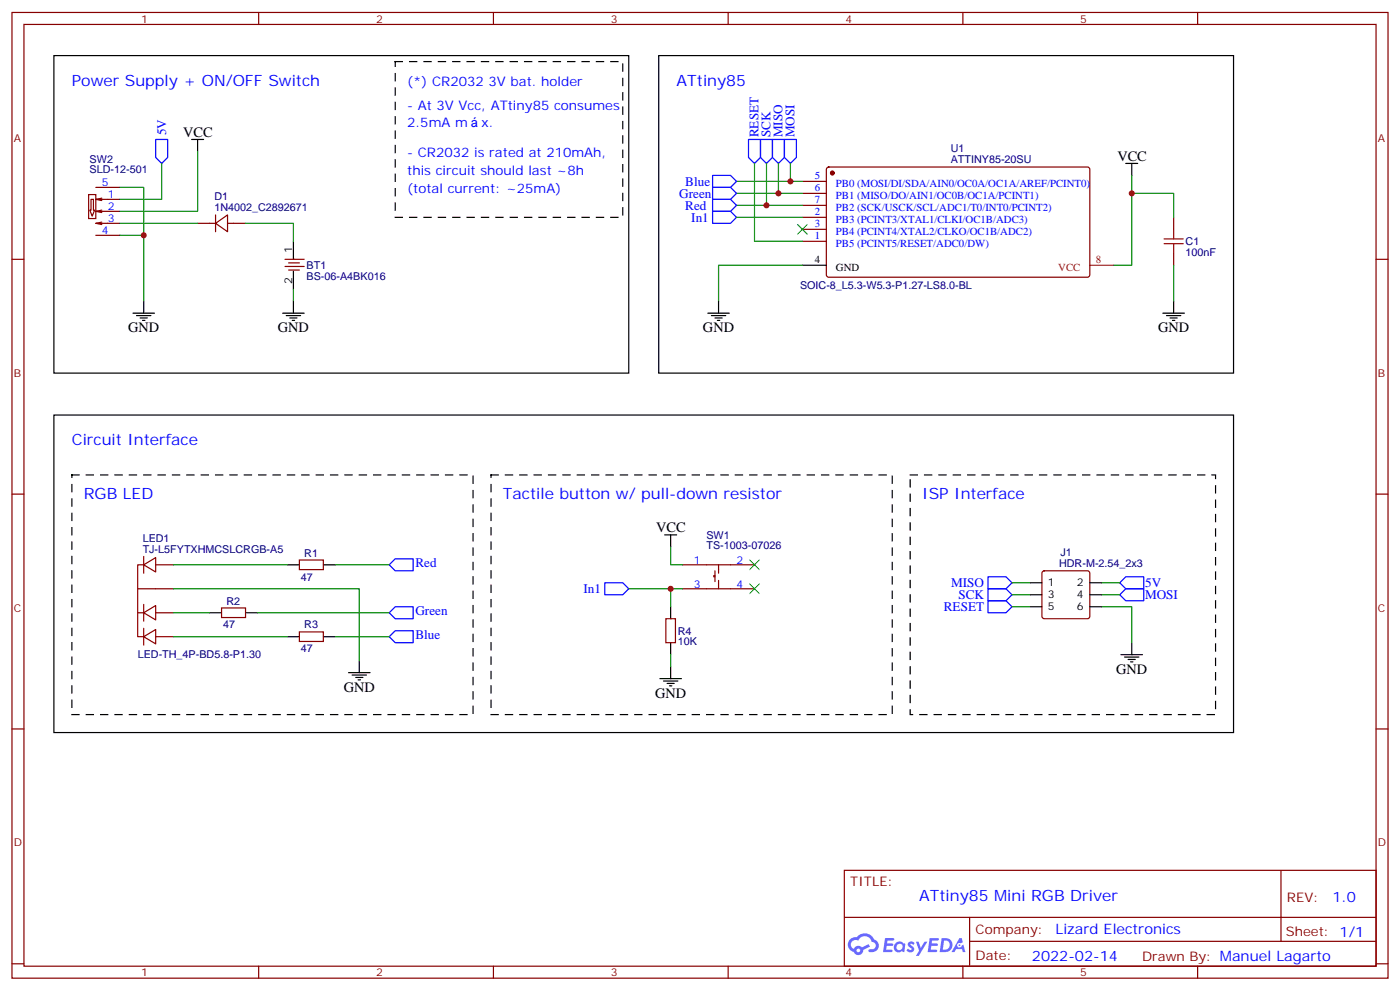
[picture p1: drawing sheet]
<svg xmlns="http://www.w3.org/2000/svg" width="412mm" height="292mm" viewBox="0 0 412 292" stroke-linecap="round" stroke-linejoin="round" font-family="sans-serif">
<g fill="none" stroke="#870000" stroke-width=".35">
<path d="M3.5 3.7h405.4v284.3h-405.4zM7.1 7.2h398.2v277.3h-398.2zM76.2 3.7v3.5M145.3 3.7v3.5M214.5 3.7v3.5M283.6 3.7v3.5M352.8 3.7v3.5M3.5 76.3h3.6M405.3 76.3h3.6M3.5 145.5h3.6M405.3 145.5h3.6M3.5 214.6h3.6"/>
<path d="M405.3 214.6h3.6M248.7 256.3h156.6v28.2h-156.6zM377.3 256.3v20.9M248.7 270.1h156.5M285.6 277.2h119.6M285.6 270.1v14.1M3.5 283.8h3.6M76.2 284.5v3.5M145.3 284.5v3.5M214.5 284.5v3.5M283.6 284.5v3.5M352.8 284.5v3.5"/>
<path d="M405.3 283.8h3.6"/>
</g>
<g fill="#5487ff">
<path d="M267.7 277.4a1.22 1.22 0 0 1 1.7 .3l-.4 .6a.47 .47 0 0 0-.3-.4 .47 .47 0 0 0-.5 .2l.1 .2a1.14 1.14 0 0 1 .8 1.7 1.14 1.14 0 0 1-1.9 0l-.2-.2 .5-.5 .7 .4a.29 .29 0 0 0 .3-.2 .29 .29 0 0 0-.2-.4 1.04 1.04 0 0 1-.6-1.7z"/>
<path d="M260.7 276.2h2.4l.3 .2-.2 .5h-1.8l-.1 .9h1.5l.3 .3-.3 .4h-1.6l-.2 1.1 1.7 .1 .2 .3-.2 .3h-2.6z"/>
<path d="M273.8 276.2h2.4l.3 .2-.1 .5h-1.8l-.2 .9h1.6l.3 .3-.4 .4h-1.6l-.1 1.1 1.7 .1 .2 .3-.2 .3h-2.6z"/>
<path d="M282.6 276.2h.7l.3 1.2-.6 .4a.69 .69 0 0 0-1 .2 .69 .69 0 0 0 .4 1 .69 .69 0 0 0 .9-.6l.5-.3 .6 2.2h-.8l-.2-.9h-1.8l-.5 .9h-.8z"/>
<path d="M269.8 277.3h.8l.6 1.8 1.1-1.8h.9l-2.6 4.2h-.8l.9-1.6z"/>
<path d="M277.4 276.2l-.6 4.1h1.3a2.11 2.11 0 0 0 2.5-2.1 2.11 2.11 0 0 0-2.5-2zM278.1 276.9a1.39 1.39 0 0 1 1.7 1.4 1.39 1.39 0 0 1-1.8 1.3h-.3z"/>
<path d="M263.7 277.8a1.54 1.54 0 0 0-.1 2.2 1.54 1.54 0 0 0 2.2 .1l.6 .2 .3-2.3-.2-.2h-.4a1.49 1.49 0 0 0-2.4 0zM264 278.8a.94 .94 0 0 1 1.8 0 .94 .94 0 0 1-1.8 0z"/>
<path d="M250.4 276.6a2.18 2.18 0 0 0 1.1 3.7 1.44 1.44 0 0 0 1.6 .9 1.44 1.44 0 0 0 1.2-1.5l2-1-.5-.7-1.9 .9a1.47 1.47 0 0 0-2.4 .5 1.39 1.39 0 0 1-.7-2 1.39 1.39 0 0 1 2-.4 2.12 2.12 0 0 1 2.2-1.3 2.12 2.12 0 0 1 1.9 1.6 1.14 1.14 0 0 1 1.1 1.5 1.14 1.14 0 0 1-1.7 .7 .43 .43 0 0 0-.5 .4 .43 .43 0 0 0 .4 .4 1.98 1.98 0 0 0 2.5-1.2 1.98 1.98 0 0 0-1.2-2.5 3.1 3.1 0 0 0-5.3-.7l-.9 .1zM252.3 279.9a.55 .55 0 0 1 1.1 0 .55 .55 0 0 1-1.1 0z"/>
<circle cx="282.6" cy="278.3" r=".26"/>
</g>
<circle cx="245.2" cy="50.9" r=".53" fill="#870000" stroke="#870000" stroke-width=".35"/>
<g fill="none" stroke="#870000" stroke-width=".35">
<path d="M26.1 57.3h2.1v7h-2.1zM26.8 58.7h.7v3.2h.4l-.7 1.7-.7-1.7h.3zM28.2 55.2h7.1M30 58.3l-1.8 .4M35.3 58.7h-7.1l1.8 .4M236.4 56.9h7M236.4 53.4h7M243.7 49.4l.4-.2h76.5l.4 .7v31.3l-.7 .4h-76.5l-.4-.7v-31zM28.2 69.3h7.1M30 61.9l-1.8 .3M30 65.4l-1.8 .4M35.3 62.2h-7.1l1.8 .4"/>
<path d="M35.3 65.8h-7.1l1.8 .3M58.2 65.8h5.3M63.5 65.8l3.5-2.5v4.9zM63.5 63.3v4.9M67 65.8h5.3M84 78.5h5.6M84 76.3h5.6M85 79.5h3.2M85 77.4h3.2M236.4 60.5h7M236.4 67.5h7M236.4 64h7"/>
<path d="M236.4 71h7M345.7 64v3.5M345.7 74.6v3.5M40.6 173.4h10.6M42.3 166.3l3.6-2.1v4.2zM42.3 166.3h-1.7v21.2h1.7M42.3 163.8v5M42.3 177.9v5M45.9 166.3h5.3M65.3 179h7v2.8h-7zM88.2 164.9h7v2.8h-7zM201.1 166.3h21.1"/>
<path d="M201.1 173.4h21.1M210.6 169.5h-.3v.3h.3M210.6 168.1v3.1M211.7 166.3v2.5M211.7 170.9v2.5M307.2 168.3l.4-.2h12.7l.5 .2 .2 .5v12.7l-.2 .5-.5 .2h-12.7l-.5-.3-.2-.4v-12.7zM40.6 180.4h1.7M42.3 187.5l3.6-2.2v4.3zM42.3 180.4l3.6-2.1v4.2zM42.3 185v4.9M45.9 180.4h5.3M45.9 187.5h5.3"/>
<path d="M88.2 186.1h7v2.8h-7zM196.1 182.2h2.9v7h-2.9z"/>
</g>
<path d="M321 78.1h7.1" fill="none" stroke="#f00" stroke-width=".35"/>
<g fill="none" stroke="#000" stroke-width=".35">
<path d="M15.9 16.4h169.3v93.5h-169.3zM194 16.4h169.4v93.5h-169.4zM56.4 41.1h3.6M58.2 41.1v3.5M331.6 48.1h3.5M333.4 48.1v3.5M86.4 71v5.3M86.4 79.9v5.3M236.4 78.1h7M39.2 92.2h6.3M40.2 92.9h4.2M41.3 93.6h2.1"/>
<path d="M42 94.3h.7M42.3 88.7v3.5M83.3 92.2h6.3M84.3 92.9h4.2M85.4 93.6h2.1M86.1 94.3h.7M86.4 88.7v3.5M208.5 92.2h6.3M209.5 92.9h4.3M210.6 93.6h2.1M211.3 94.3h.7M211.7 88.7v3.5"/>
<path d="M342.5 92.2h6.4M343.6 92.9h4.2M344.7 93.6h2.1M345.4 94.3h.7M345.7 88.7v3.5M15.9 122.2h347.5v93.5h-347.5zM195.8 157.5h3.5M197.6 157.5v3.5M84.7 166.3h3.5M95.2 166.3h3.6M197.6 178.6v3.6M303.4 171.6h3.5"/>
<path d="M303.4 175.1h3.5M303.4 178.6h3.5M321 171.6h3.6M321 175.1h3.6M321 178.6h3.6M61.7 180.4h3.6M72.3 180.4h3.5M84.7 187.5h3.5M95.2 187.5h3.6M102.7 198h6.3M103.7 198.8h4.2M104.8 199.5h2.1"/>
<path d="M105.8 194.5v3.5M194.4 199.8h6.3M197.6 189.2v3.6M197.6 196.3v3.5M330.2 192.8h6.3M331.3 193.5h4.2M332.3 194.2h2.1M333 194.9h.7M333.4 189.2v3.6M105.5 200.2h.7M195.4 200.5h4.3M196.5 201.2h2.1"/>
<path d="M197.2 201.9h.7"/>
</g>
<g fill="none" stroke="#008700" stroke-width=".35">
<path d="M35.3 55.2h7v33.5M47.6 48.1v10.6h-12.3M58.2 44.6v17.6h-22.9M217 53.4h19.4M217 56.9h19.4M222.2 48.1v22.9h14.2M225.8 48.1v12.4M229.3 48.1v8.8M232.8 48.1v5.3M333.4 51.6v26.5h-5.3M333.4 56.9h12.3v7.1M35.3 69.3h7"/>
<path d="M35.3 65.8h22.9M72.3 65.8h14.1v5.2M217 60.5h19.4M217 64h19.4M236.4 78.1h-24.7v10.6M345.7 78.1v10.6M86.4 85.2v3.5M51.2 173.4h54.6v21.1M51.2 166.3h33.5M98.8 166.3h15.9M185.2 173.4h12.4M197.6 161v5.3h3.5"/>
<path d="M201.1 173.4h-3.5v5.2M298.1 171.6h5.3M298.1 175.1h5.3M298.1 178.6h5.3M324.6 178.6h8.8v10.6M324.6 171.6h5.2M324.6 175.1h5.2M51.2 180.4h10.5M51.2 187.5h33.5M75.8 180.4h38.9M98.8 187.5h15.9M197.6 192.8v3.5"/>
</g>
<g fill="none" stroke="#00f" stroke-width=".35">
<path d="M45.9 41.1h3.5v5.3l-1.8 1.7-1.7-1.7zM209.9 51.6h5.3l1.8 1.8-1.8 1.8h-5.3zM209.9 55.2h5.3l1.8 1.7-1.8 1.8h-5.3zM209.9 58.7h5.3l1.8 1.8-1.8 1.7h-5.3zM220.5 41.1h3.5v5.3l-1.8 1.7-1.7-1.7zM224 41.1h3.5v5.3l-1.7 1.7-1.8-1.7zM227.5 41.1h3.6v5.3l-1.8 1.7-1.8-1.7zM231.1 41.1h3.5v5.3l-1.8 1.7-1.7-1.7zM209.9 62.2h5.3l1.8 1.8-1.8 1.8h-5.3zM114.7 166.3l1.7-1.8h5.3v3.6h-5.3zM178.2 171.6h5.2l1.8 1.8-1.8 1.7h-5.2zM291 169.8h5.3l1.8 1.8-1.8 1.8h-5.3z"/>
<path d="M291 173.4h5.3l1.8 1.7-1.8 1.8h-5.3zM291 176.9h5.3l1.8 1.7-1.8 1.8h-5.3zM329.8 171.6l1.8-1.8h5.3v3.6h-5.3zM329.8 175.1l1.8-1.7h5.3v3.5h-5.3zM114.7 180.4l1.7-1.8h5.3v3.6h-5.3zM114.7 187.5l1.7-1.8h5.3v3.5h-5.3z"/>
</g>
<path d="M342.9 71.8h5.6M342.9 70.3h5.6M345.7 67.5v2.8M345.7 71.8v2.8" fill="none" stroke="#a10000" stroke-width=".35"/>
<path d="M116.4 18.1h67v45.9h-67zM21.2 139.8h118.1v70.6h-118.1zM144.6 139.8h118.2v70.6h-118.2zM268.1 139.8h90v70.6h-90z" fill="none" stroke="#000" stroke-width=".35" stroke-dasharray="2.1 2.1"/>
<path d="M234.9 66.1l2.9 2.8M237.8 66.1l-2.9 2.8M220.8 171.9l2.9 2.9M220.8 164.9l2.9 2.8M223.7 171.9l-2.9 2.9M223.7 164.9l-2.9 2.8" fill="none" stroke="#3c3" stroke-width=".35"/>
<g fill="#c00">
<circle cx="197.6" cy="173.4" r=".88"/>
<circle cx="333.4" cy="56.9" r=".88"/>
<circle cx="42.3" cy="69.3" r=".88"/>
<circle cx="225.8" cy="60.5" r=".88"/>
<circle cx="229.3" cy="56.9" r=".88"/>
<circle cx="232.8" cy="53.4" r=".88"/>
</g>
<g font-size="4.6" fill="#00f">
<text x="21.2" y="25.2">Power Supply + ON/OFF Switch</text>
<text x="199.3" y="25.2">ATtiny85</text>
<text x="21.2" y="131">Circuit Interface</text>
<text x="24.7" y="146.9">RGB LED</text>
<text x="148.2" y="146.9">Tactile button w/ pull-down resistor</text>
<text x="271.6" y="146.9">ISP Interface</text>
<text x="270.8" y="265.3">ATtiny85 Mini RGB Driver</text>
</g>
<g font-size="4.2">
<text x="54" y="40.4">VCC</text>
<text x="329.1" y="47.4">VCC</text>
<text x="37.7" y="97.9">GND</text>
<text x="81.8" y="97.9">GND</text>
<text x="207.1" y="97.9">GND</text>
<text x="341.1" y="97.9">GND</text>
<text x="193.3" y="156.8">VCC</text>
<text x="101.2" y="203.7">GND</text>
<text x="328.8" y="198.4">GND</text>
<text x="193" y="205.5">GND</text>
</g>
<g font-size="4.2" fill="#00f">
<text x="392.5" y="265.5">1.0</text>
<text x="310.9" y="275.1">Lizard Electronics</text>
<text x="304" y="282.9">2022-02-14</text>
</g>
<g font-size="3.9" fill="#00f">
<text x="119.9" y="25.2">(*) CR2032 3V bat. holder</text>
<text x="119.9" y="32.2">- At 3V Vcc, ATtiny85 consumes</text>
<text x="49" y="39.9" transform="rotate(-90 49 39.9)">5V</text>
<text x="119.9" y="37.5">2.5mA m</text>
<text x="141.7" y="37.5">x.</text>
<text x="223.4" y="40.4" transform="rotate(-90 223.4 40.4)">RESET</text>
<text x="227" y="40.4" transform="rotate(-90 227 40.4)">SCK</text>
<text x="230.5" y="40.4" transform="rotate(-90 230.5 40.4)">MISO</text>
<text x="234" y="40.4" transform="rotate(-90 234 40.4)">MOSI</text>
<text x="119.9" y="46.4">- CR2032 is rated at 210mAh,</text>
<text x="119.9" y="51.6">this circuit should last ~8h</text>
<text x="119.9" y="56.9">(total current: ~25mA)</text>
<text x="200.1" y="58.2">Green</text>
<text x="201.9" y="54.7">Blue</text>
<text x="201.9" y="61.7">Red</text>
<text x="203.6" y="65.3">In1</text>
<text x="122.4" y="167">Red</text>
<text x="280.2" y="172.8">MISO</text>
<text x="337.3" y="172.8">5V</text>
<text x="171.9" y="174.6">In1</text>
<text x="278" y="179.9">RESET</text>
<text x="282.3" y="176.4">SCK</text>
<text x="337.3" y="176.4">MOSI</text>
<text x="122.4" y="181.2">Green</text>
<text x="122.4" y="188.2">Blue</text>
</g>
<g font-size="3.9" fill="#800">
<text x="250.5" y="260.8">TITLE:</text>
<text x="379.1" y="265.5">REV:</text>
<text x="287.4" y="275">Company:</text>
<text x="378.7" y="275.7">Sheet: 1/1</text>
<text x="287.4" y="282.7">Date:</text>
<text x="336.4" y="282.8">Drawn By: Manuel Lagarto</text>
</g>
<g font-size="3.2" fill="#800">
<text x="41.6" y="6.7">1</text>
<text x="110.8" y="6.7">2</text>
<text x="179.9" y="6.7">3</text>
<text x="249.1" y="6.7">4</text>
<text x="318.2" y="6.7">5</text>
<text x="4.1" y="41.8">A</text>
<text x="405.9" y="41.8">A</text>
<text x="4.1" y="110.9">B</text>
<text x="405.9" y="110.9">B</text>
<text x="4.1" y="180.1">C</text>
<text x="405.9" y="180.1">C</text>
<text x="4.1" y="249.2">D</text>
<text x="405.9" y="249.2">D</text>
<text x="41.6" y="287.5">1</text>
<text x="110.8" y="287.5">2</text>
<text x="179.9" y="287.5">3</text>
<text x="249.1" y="287.5">4</text>
<text x="318.2" y="287.5">5</text>
</g>
<g font-size="3.2" fill="#000080">
<text x="26.4" y="47.9">SW2</text>
<text x="280.1" y="44.9">U1</text>
<text x="26.4" y="51">SLD-12-501</text>
<text x="280" y="48.1">ATTINY85-20SU</text>
<text x="63.2" y="59">D1</text>
<text x="63.2" y="62.2">1N4002_C2892671</text>
<text x="349.2" y="75.3">100nF</text>
<text x="349.3" y="72.2">C1</text>
<text x="90.3" y="82.3">BS-06-A4BK016</text>
<text x="90.3" y="79.3">BT1</text>
<text x="235.7" y="85.2">SOIC-8_L5.3-W5.3-P1.27-LS8.0-BL</text>
<text x="42" y="159.5">LED1</text>
<text x="208.1" y="161.6">TS-1003-07026</text>
<text x="208.1" y="158.6">SW1</text>
<text x="42" y="162.8">TJ-L5FYTXHMCSLCRGB-A5</text>
<text x="89.6" y="163.9">R1</text>
<text x="312" y="167">HDR-M-2.54_2x3</text>
<text x="312.4" y="163.7">J1</text>
<text x="88.7" y="170.9">47</text>
<text x="66.7" y="178">R2</text>
<text x="65.7" y="185">47</text>
<text x="89.6" y="185">R3</text>
<text x="199.7" y="189.9">10K</text>
<text x="199.7" y="186.9">R4</text>
<text x="40.6" y="193.8">LED-TH_4P-BD5.8-P1.30</text>
<text x="88.7" y="192.1">47</text>
</g>
<g font-size="3.2" fill="#00f">
<text x="240.1" y="52.7">5</text>
<text x="30" y="54.8">5</text>
<text x="31.7" y="58.3">1</text>
<text x="240.1" y="59.8">7</text>
<text x="240.1" y="56.2">6</text>
<text x="246.2" y="58.5">PB1 (MISO/DO/AIN1/OC0B/OC1A/PCINT1)</text>
<text x="246.2" y="55">PB0 (MOSI/DI/SDA/AIN0/OC0A/OC1A/AREF/PCINT0)</text>
<text x="31.7" y="61.9">2</text>
<text x="31.7" y="65.4">3</text>
<text x="240.1" y="63.3">2</text>
<text x="246.2" y="62.1">PB2 (SCK/USCK/SCL/ADC1/T0/INT0/PCINT2)</text>
<text x="246.2" y="65.6">PB3 (PCINT3/XTAL1/CLKI/OC1B/ADC3)</text>
<text x="30" y="68.9">4</text>
<text x="240.1" y="66.8">3</text>
<text x="240.1" y="70.3">1</text>
<text x="246.2" y="69.1">PB4 (PCINT4/XTAL2/CLKO/OC1B/ADC2)</text>
<text x="246.2" y="72.6">PB5 (PCINT5/RESET/ADC0/DW)</text>
<text x="204.4" y="165.9">1</text>
<text x="217" y="165.9">2</text>
<text x="204.4" y="173">3</text>
<text x="217" y="173">4</text>
</g>
<g font-size="3.2">
<text x="86.1" y="74.6" transform="rotate(-90 86.1 74.6)">1</text>
<text x="240.1" y="77.4">4</text>
<text x="86.1" y="83.6" transform="rotate(-90 86.1 83.6)">2</text>
<text x="246.2" y="79.7">GND</text>
<text x="308.7" y="172.6">1</text>
<text x="317.2" y="172.6">2</text>
<text x="308.7" y="176.2">3</text>
<text x="308.7" y="179.7">5</text>
<text x="317.2" y="176.2">4</text>
<text x="317.2" y="179.7">6</text>
</g>
<g font-size="3.2" fill="#f00">
<text x="322.8" y="77.4">8</text>
<text x="311.7" y="79.7">VCC</text>
</g>
</svg>
